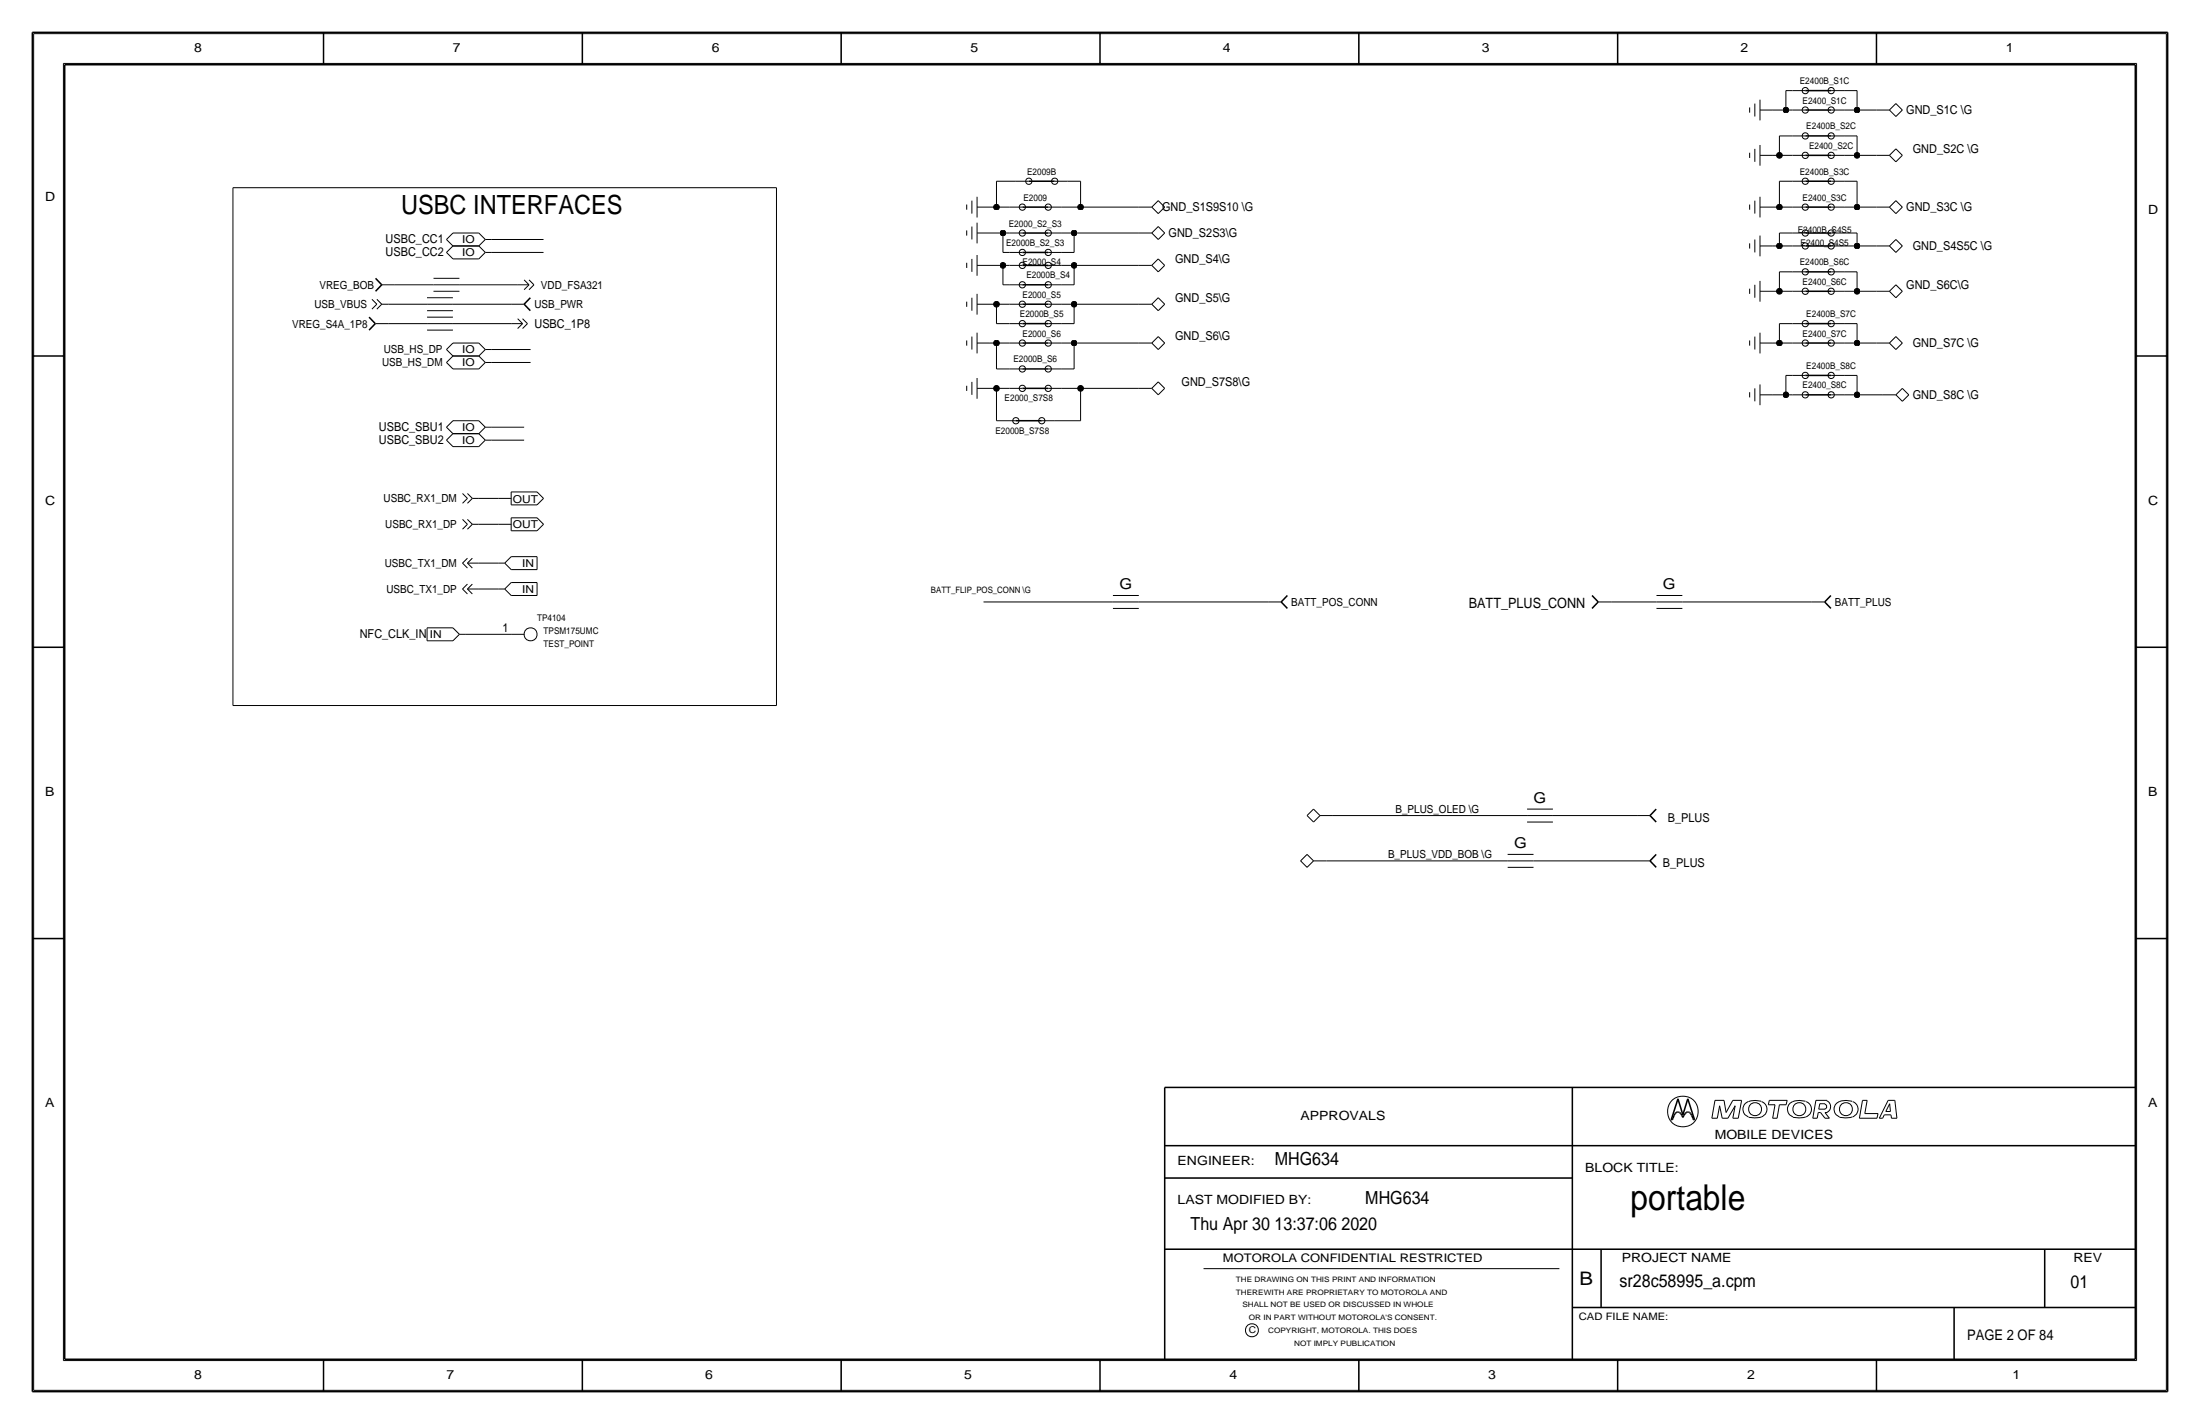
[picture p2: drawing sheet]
<svg xmlns="http://www.w3.org/2000/svg" width="432mm" height="279mm" viewBox="0 0 432 279" stroke-linecap="round" stroke-linejoin="round" font-family="sans-serif">
<g fill="none" stroke="#000" stroke-width=".2">
<path d="M6.6 6.6h418.6zM6.6 6.6v266.2zM12.4 12.4v254.6zM12.4 12.4h407zM345.4 19.6v4zM350.5 17.8v3.8zM350.5 17.8h1.3zM351.8 17.8h2.5zM359.4 17.8h2.5zM361.9 17.8h2.6zM364.5 17.8v3.8zM419.4 12.4v254.6z"/>
<path d="M425.2 6.6v266.2zM45.7 36.8h106.7zM45.7 36.8v101.6zM152.4 36.8v101.6zM190.8 39.4v2.5zM191.8 38.6v4.1zM195.6 35.6v5zM195.6 35.6h3.8zM199.4 35.6h2.5zM207 35.6h2.5zM209.6 35.6h2.5zM212.1 35.6v5z"/>
<path d="M227.3 39.4l1.3 1.2zM343.4 21.1v1zM343.4 30v1zM344.4 20.3v2.6zM344.4 29.2v2.6zM344.4 39.4v2.5zM345.4 21.6h2.6zM345.4 30.5h2.6zM345.4 28.4v4.1zM345.4 38.6v4.1zM348 21.6h2.5zM348 30.5h1.2z"/>
<path d="M349.2 35.6v5zM349.2 35.6h2.6zM349.2 26.7v3.8zM349.2 26.7h2.6zM349.3 30.5h2.5zM350.5 21.6h1.3zM351.8 35.6h2.5zM351.8 26.7h2.5zM351.8 21.6h2.5zM351.8 30.5h2.5zM359.4 35.6h2.5zM359.4 26.7h2.5z"/>
<path d="M359.4 21.6h2.5zM359.4 30.5h2.5zM361.9 35.6h2.6zM361.9 21.6h2.6zM361.9 30.5h2.6zM361.9 26.7h2.6zM364.5 35.6v5zM364.5 21.6h3.8zM364.5 30.5h3.8zM364.5 26.7v3.8zM368.3 21.6h2.5zM368.3 30.5h2.5z"/>
<path d="M370.8 21.6l1.3-1.3zM370.8 21.6l1.3 1.3zM370.8 30.5l1.3-1.3zM370.8 30.5l1.3 1.3zM372.1 20.3l1.3 1.3zM372.1 29.2l1.3 1.3zM372.1 39.4l1.3 1.2zM372.1 22.9l1.3-1.3zM372.1 31.8l1.3-1.3zM73 58.7l1 1zM74 59.7l-1 1zM74 58.7l.9 1z"/>
<path d="M74.9 59.7l-.9 1zM74.9 59.7h1.3zM74.9 55.9h2.6zM76.2 59.7h7.6zM77.5 55.9h7.6zM83.8 59.7h5.1zM83.8 58.4h5.1zM85.1 55.9h5.1zM85.1 54.6h5.1zM85.1 57.2h5.1zM87.6 49.5l1.3 1.3zM87.6 47l1.3 1.3z"/>
<path d="M87.6 47l1.3-1.3zM88.9 50.8h5.1zM88.9 48.3h5.1zM88.9 45.7h5.1zM88.9 59.7h11.4zM88.9 48.3l-1.3 1.2zM90.2 55.9h11.4zM94 48.3l1.2 1.2zM94 45.7l1.2 1.3zM95.2 49.5h1.3zM95.2 49.5l-1.2 1.3zM95.2 47h1.3z"/>
<path d="M95.2 47l-1.2 1.3zM96.5 49.5h10.2zM96.5 47h10.2zM100.3 59.7h2.6zM101.6 55.9h2.2zM102.9 54.9l.9 1zM103.8 54.9l1 1zM103.8 56.8l1-.9zM103.8 55.9l-.9 .9zM189.7 40.1v1zM189.7 45.2v1zM189.7 51.6v1z"/>
<path d="M189.7 59.2v1zM190.8 44.5v2.5zM190.8 50.8v2.5zM190.8 58.4v2.6zM191.8 40.6h2.5zM191.8 45.7h2.5zM191.8 43.7v4.1zM191.8 52.1h2.5zM191.8 50v4.1zM191.8 59.7h2.5zM191.8 57.7v4zM194.3 45.7h2.5z"/>
<path d="M194.3 52.1h2.5zM194.3 40.6h1.3zM194.3 59.7h1.3zM195.6 40.6h2.5zM195.6 59.7h2.5zM195.6 59.7v3.8zM196.8 45.7h1.3zM196.8 52.1h1.3zM196.8 45.7v3.8zM196.8 49.5h1.3zM196.8 52.1v3.8zM196.8 55.9h1.3z"/>
<path d="M198.1 55.9h2.6zM198.1 49.5h2.6zM198.1 45.7h2.6zM198.1 40.6h2.6zM198.1 52.1h2.6zM198.1 59.7h2.6zM205.7 55.9h2.6zM205.7 49.5h2.6zM205.7 45.7h2.6zM205.7 40.6h2.6zM205.7 52.1h2.6zM205.7 59.7h2.6z"/>
<path d="M208.3 59.7h2.5zM208.3 55.9h2.5zM208.3 52.1h2.5zM208.3 49.5h2.5zM208.3 45.7h2.5zM208.3 40.6h3.8zM210.8 59.7v3.8zM210.8 59.7h12.7zM210.8 52.1v3.8zM210.8 52.1h12.7zM210.8 45.7v3.8zM210.8 45.7h12.7z"/>
<path d="M212.1 40.6h11.4zM223.5 45.7h2.6zM223.5 40.6h2.6zM223.5 59.7h2.6zM223.5 52.1h2.6zM226.1 45.7l1.2-1.3zM226.1 45.7l1.2 1.3zM226.1 40.6l1.2-1.2zM226.1 40.6l1.2 1.3zM226.1 59.7l1.2-1.3zM226.1 59.7l1.2 1.3zM226.1 52.1l1.2-1.3z"/>
<path d="M226.1 52.1l1.2 1.2zM227.3 44.4l1.3 1.3zM227.3 58.4l1.3 1.3zM227.3 50.8l1.3 1.3zM227.3 47l1.3-1.3zM227.3 41.9l1.3-1.3zM227.3 53.3l1.3-1.2zM343.4 40.1v1zM343.4 47.8v1zM343.4 56.6v1.1zM344.4 47v2.5zM344.4 55.9v2.5z"/>
<path d="M345.4 40.6h2.6zM345.4 48.3h2.6zM345.4 46.2v4.1zM345.4 57.2h2.6zM345.4 55.1v4.1zM348 48.3h1.2zM348 40.6h1.2zM348 57.2h1.2zM349.2 45.7v2.6zM349.2 45.7h2.6zM349.2 53.3v3.9zM349.2 53.3h2.6z"/>
<path d="M349.3 48.3h2.5zM349.3 40.6h2.5zM349.3 57.2h2.5zM351.8 53.3h2.5zM351.8 45.7h2.5zM351.8 40.6h2.5zM351.8 48.3h2.5zM351.8 57.2h2.5zM359.4 53.3h2.5zM359.4 45.7h2.5zM359.4 40.6h2.5zM359.4 48.3h2.5z"/>
<path d="M359.4 57.2h2.5zM361.9 57.2h2.6zM361.9 48.3h2.6zM361.9 45.7h2.6zM361.9 40.6h2.6zM361.9 53.3h2.6zM364.5 40.6h3.8zM364.5 53.3v3.9zM364.5 45.7v2.6zM364.5 57.2h3.8zM364.5 48.3h3.8zM368.3 40.6h2.5z"/>
<path d="M368.3 48.3h2.5zM368.3 57.2h2.5zM370.8 40.6l1.3-1.2zM370.8 40.6l1.3 1.3zM370.8 48.3l1.3-1.3zM370.8 48.3l1.3 1.2zM370.8 57.2l1.3 1.2zM372.1 55.9l-1.3 1.3zM372.1 47l1.3 1.3zM372.1 55.9l1.3 1.3zM372.1 41.9l1.3-1.3zM372.1 58.4l1.3-1.3z"/>
<path d="M373.4 48.3l-1.3 1.2zM73.7 63.5h2.5zM76.2 63.5h7.6zM83.8 61h5.1zM83.8 63.5h5.1zM83.8 62.2h5.1zM83.8 64.8h5.1zM87.6 68.6l1.3 1.3zM87.6 71.1l1.3 1.3zM88.9 69.8h5.1zM88.9 67.3h5.1zM88.9 72.4h5.1z"/>
<path d="M88.9 63.5h11.4zM88.9 67.3l-1.3 1.3zM88.9 69.8l-1.3 1.3zM94 67.3l1.2 1.3zM94 69.8l1.2 1.3zM95.2 68.6h1.3zM95.2 68.6l-1.2 1.3zM95.2 71.1h1.3zM95.2 71.1l-1.2 1.3zM96.5 68.6h7.6zM96.5 71.1h7.6zM100.3 63.5h2.3z"/>
<path d="M101.6 62.5l1 1zM101.6 64.5l1-1zM102.6 62.5l.9 1zM102.6 64.5l.9-1zM189.7 66.8v1zM189.7 75.7v1zM190.8 66v2.6zM190.8 74.9v2.6zM191.8 67.3h2.5zM191.8 65.3v4zM191.8 76.2h2.5zM191.8 74.2v4z"/>
<path d="M194.3 67.3h1.3zM194.3 76.2h1.3zM195.6 67.3h2.5zM195.6 76.2h2.5zM195.6 63.5h2.5zM195.6 67.3v5.1zM195.6 72.4h2.5zM195.6 76.2v6.3zM198.1 72.4h2.6zM198.1 63.5h2.6zM198.1 67.3h2.6zM198.1 76.2h2.6z"/>
<path d="M205.7 72.4h2.6zM205.7 63.5h2.6zM205.7 67.3h2.6zM205.7 76.2h2.6zM208.3 76.2h3.8zM208.3 72.4h2.5zM208.3 67.3h2.5zM208.3 63.5h2.5zM210.8 67.3v5.1zM210.8 67.3h12.7zM212.1 76.2v6.3zM212.1 76.2h11.4z"/>
<path d="M223.5 67.3h2.6zM223.5 76.2h2.6zM226.1 67.3l1.2-1.3zM226.1 67.3l1.2 1.3zM226.1 76.2l1.2-1.3zM226.1 76.2l1.2 1.3zM227.3 66l1.3 1.3zM227.3 74.9l1.3 1.3zM227.3 61l1.3-1.3zM227.3 68.6l1.3-1.3zM227.3 77.5l1.3-1.3zM343.4 66.8v1z"/>
<path d="M343.4 77v1zM344.4 66v2.6zM344.4 76.2v2.5zM345.4 67.3h2.6zM345.4 65.3v4zM345.4 77.5h2.6zM345.4 75.4v4.1zM348 77.5h2.5zM348 67.3h1.2zM349.2 63.5v3.8zM349.2 63.5h2.6zM349.3 67.3h2.5z"/>
<path d="M350.5 73.7v3.8zM350.5 73.7h1.3zM350.5 77.5h1.3zM351.8 73.7h2.5zM351.8 63.5h2.5zM351.8 67.3h2.5zM351.8 77.5h2.5zM359.4 73.7h2.5zM359.4 63.5h2.5zM359.4 67.3h2.5zM359.4 77.5h2.5zM361.9 73.7h2.6z"/>
<path d="M361.9 63.5h2.6zM361.9 77.5h2.6zM361.9 67.3h2.6zM364.5 73.7v3.8zM364.5 77.5h5.1zM364.5 63.5v3.8zM364.5 67.3h3.8zM368.3 67.3h2.5zM369.6 77.5h2.5zM370.8 67.3l1.3 1.3zM372.1 66l-1.3 1.3zM372.1 66l1.3 1.3z"/>
<path d="M372.1 68.6l1.3-1.3zM372.1 77.5l1.3-1.3zM372.1 77.5l1.3 1.2zM373.4 76.2l1.2 1.3zM374.7 77.5l-1.3 1.2zM87.6 83.8l1.3 1.3zM87.6 86.4l1.3 1.2zM88.9 85.1h5.1zM88.9 82.5h5.1zM88.9 87.6h5.1zM88.9 82.5l-1.3 1.3zM88.9 85.1l-1.3 1.3z"/>
<path d="M90.8 96.8l.9 1zM91.7 97.8l-.9 1zM91.7 96.8l1 1zM92.7 97.8l-1 1zM92.7 97.8h1.3zM94 82.5l1.2 1.3zM94 85.1l1.2 1.3zM94 97.8h3.8zM95.2 83.8h1.3zM95.2 83.8l-1.2 1.3zM95.2 86.4h1.3zM95.2 86.4l-1.2 1.2z"/>
<path d="M96.5 83.8h6.4zM96.5 86.4h6.4zM97.8 97.8h2.5zM100.3 96.5h5.1zM100.3 99.1h5.1zM100.3 96.5v2.6zM105.4 96.5l1.3 1.3zM106.7 97.8l-1.3 1.3zM195.6 82.5h1.3zM196.8 82.5h2.6zM204.5 82.5h2.5zM207 82.5h5.1z"/>
<path d="M90.8 115.6l.9 .9zM90.8 110.5l.9 1zM90.8 115.6l.9-1zM90.8 110.5l.9-1zM90.8 101.9l.9 1zM91.7 115.6l1 .9zM91.7 110.5l1 1zM91.7 115.6h2.3zM91.7 115.6l1-1zM91.7 110.5h2.3zM91.7 110.5l1-1zM91.7 102.9l-.9 .9z"/>
<path d="M91.7 101.9l1 1zM92.7 102.9l-1 .9zM92.7 102.9h1.3zM94 110.5h3.8zM94 115.6h3.8zM94 102.9h3.8zM97.8 102.9h2.5zM97.8 115.6h1.3zM97.8 110.5h1.3zM99.1 115.6l1.2 1.2zM99.1 110.5l1.2 1.3zM100.3 114.3h5.1z"/>
<path d="M100.3 116.8h5.1zM100.3 109.2h5.1zM100.3 111.8h5.1zM100.3 114.3l-1.2 1.3zM100.3 109.2l-1.2 1.3zM100.3 101.6h5.1zM100.3 104.1h5.1zM100.3 101.6v2.5zM105.4 114.3v2.5zM105.4 109.2v2.6zM105.4 101.6l1.3 1.3zM106.7 102.9l-1.3 1.2z"/>
<path d="M193 118.1h25.4zM218.4 118.1h5.1zM218.4 119.4h5.1zM218.4 116.8h5.1zM223.5 118.1h25.4zM248.9 118.1h2.6zM313.7 118.1h2.5zM316.2 118.1h8.9zM325.1 118.1h5.1zM325.1 119.4h5.1zM325.1 116.8h5.1zM330.2 118.1h25.4z"/>
<path d="M355.6 118.1h2.5zM45.7 138.4h106.7zM83.8 123.2h5.1zM83.8 123.2v2.5zM83.8 125.7h5.1zM88.9 123.2l1.3 1.3zM90.2 124.5l-1.3 1.2zM90.2 124.5h1.2zM91.4 124.5h8.9zM100.3 124.5h2.6zM257.8 158.8l-1.3 1.2zM257.8 158.8l1.3 1.2z"/>
<path d="M299.7 158.8h5.1zM255.3 168.9l1.2 1.3zM256.5 167.6l1.3 1.3zM256.5 167.6l-1.2 1.3zM256.5 160l1.3 1.3zM257.8 168.9l-1.3 1.3zM257.8 168.9h2.5zM259.1 160h2.5zM259.1 160l-1.3 1.3zM260.3 168.9h35.6zM261.6 160h38.1zM295.9 168.9h5.1z"/>
<path d="M295.9 170.2h5.1zM295.9 167.6h5.1zM299.7 160h5.1zM299.7 161.3h5.1zM301 168.9h20.3zM304.8 160h16.5zM321.3 168.9h2.5zM321.3 160h2.5zM336 219.4h1.1zM336.6 215.9h1.8zM336.6 215.9l-.6 3.5zM337.5 217l-.4 2.4z"/>
<path d="M337.5 217l.5 2.4zM338 219.4h1.1zM338.4 215.9l.4 2.4zM340.1 219.4h1.1zM340.1 215.9h1.7zM340.1 215.9l-1.3 2.4zM340.6 217l-1.5 2.4zM340.6 217l-.5 2.4zM341.8 215.9l-.6 3.5zM343.1 216.2a1.6 1.6 0 0 0-1 1.5 1.6 1.6 0 0 0 1.1 1.5M345.7 216.1h-.2a4 4 0 0 0-2.3 .1M345.7 216.2a1.59 1.59 0 0 1 1.1 1.5 1.59 1.59 0 0 1-1.1 1.5l-1.4 .1-1.1-.1"/>
<path d="M347.1 216.8h1.3zM347.3 215.9l-.2 .9zM347.3 215.9h3.5zM347.9 219.4h.9zM348.4 216.8l-.5 2.6zM349.2 216.8l-.4 2.6zM349.2 216.8h1.4zM350.8 215.9l-.2 .9zM354.4 216.1a3.1 3.1 0 0 0-3.3 .7 1.62 1.62 0 0 0 .8 2.4M354.4 219.2l-1.4 .1-1.1-.1M354.5 216.2a1.59 1.59 0 0 1 1 1.5 1.59 1.59 0 0 1-1 1.5M355.8 219.4h.9z"/>
<path d="M356.4 215.9l-.6 3.5zM356.4 215.9h2.2zM356.9 218.3l-.2 1.1zM356.9 218.3h.4zM357 217.6h1.2zM357.2 216.6l-.2 1zM357.2 216.6h1zM357.3 218.3l.9 1.1zM358.1 216.7a.5 .5 0 0 1 .4 .4 .5 .5 0 0 1-.4 .5M358.2 219.4h.9zM358.2 218.3l.9 1.1zM358.2 218.3h.4z"/>
<path d="M358.5 216a1.24 1.24 0 0 1 .8 1.1 1.24 1.24 0 0 1-.8 1.2M363.5 216.1a3.1 3.1 0 0 0-3.3 .7 1.62 1.62 0 0 0 .8 2.4M363.6 219.2l-1.4 .1-1.2-.1M363.6 216.2a1.59 1.59 0 0 1 1.1 1.5 1.59 1.59 0 0 1-1.1 1.5M364.9 219.4h3.5zM365.6 215.9l-.7 3.5zM365.6 215.9h.9zM366 218.5h2.6zM366.5 215.9l-.5 2.6zM368.6 218.5l-.2 .9zM368.9 219.4h.6zM369.8 218.7h1.3z"/>
<path d="M369.8 218.7l-.3 .7zM370.1 218.1h.9zM370.6 215.9l-1.7 3.5zM370.6 215.9h1.3zM370.9 216.6l-.8 1.5zM370.9 216.6l.1 1.5zM371.1 218.7l.1 .7zM371.2 219.4h1.1zM371.9 215.9l.4 3.5zM236.2 248.9h69.9zM6.6 272.8h418.6zM12.4 267h407z"/>
<circle cx="354.3" cy="17.8" r=".61"/>
<circle cx="359.4" cy="17.8" r=".61"/>
<circle cx="201.9" cy="35.6" r=".61"/>
<circle cx="207" cy="35.6" r=".61"/>
<circle cx="354.3" cy="30.5" r=".61"/>
<circle cx="354.3" cy="35.6" r=".61"/>
<circle cx="354.3" cy="26.7" r=".61"/>
<circle cx="354.3" cy="21.6" r=".61"/>
<circle cx="359.4" cy="26.7" r=".61"/>
<circle cx="359.4" cy="21.6" r=".61"/>
<circle cx="359.4" cy="30.5" r=".61"/>
<circle cx="359.4" cy="35.6" r=".61"/>
<circle cx="200.7" cy="59.7" r=".61"/>
<circle cx="200.7" cy="55.9" r=".61"/>
<circle cx="200.7" cy="49.5" r=".61"/>
<circle cx="200.7" cy="45.7" r=".61"/>
<circle cx="200.7" cy="40.6" r=".61"/>
<circle cx="200.7" cy="52.1" r=".61"/>
<circle cx="205.7" cy="49.5" r=".61"/>
<circle cx="205.7" cy="59.7" r=".61"/>
<circle cx="205.7" cy="40.6" r=".61"/>
<circle cx="205.7" cy="52.1" r=".61"/>
<circle cx="205.7" cy="55.9" r=".61"/>
<circle cx="205.7" cy="45.7" r=".61"/>
<circle cx="354.3" cy="57.2" r=".61"/>
<circle cx="354.3" cy="45.7" r=".61"/>
<circle cx="354.3" cy="40.6" r=".61"/>
<circle cx="354.3" cy="48.3" r=".61"/>
<circle cx="354.3" cy="53.3" r=".61"/>
<circle cx="359.4" cy="53.3" r=".61"/>
<circle cx="359.4" cy="45.7" r=".61"/>
<circle cx="359.4" cy="57.2" r=".61"/>
<circle cx="359.4" cy="40.6" r=".61"/>
<circle cx="359.4" cy="48.3" r=".61"/>
<circle cx="200.7" cy="72.4" r=".61"/>
<circle cx="200.7" cy="63.5" r=".61"/>
<circle cx="200.7" cy="67.3" r=".61"/>
<circle cx="200.7" cy="76.2" r=".61"/>
<circle cx="205.7" cy="63.5" r=".61"/>
<circle cx="205.7" cy="72.4" r=".61"/>
<circle cx="205.7" cy="76.2" r=".61"/>
<circle cx="205.7" cy="67.3" r=".61"/>
<circle cx="354.3" cy="63.5" r=".61"/>
<circle cx="354.3" cy="67.3" r=".61"/>
<circle cx="354.3" cy="73.7" r=".61"/>
<circle cx="354.3" cy="77.5" r=".61"/>
<circle cx="359.4" cy="73.7" r=".61"/>
<circle cx="359.4" cy="63.5" r=".61"/>
<circle cx="359.4" cy="67.3" r=".61"/>
<circle cx="359.4" cy="77.5" r=".61"/>
<circle cx="199.4" cy="82.6" r=".61"/>
<circle cx="204.5" cy="82.6" r=".61"/>
<circle cx="104.1" cy="124.5" r="1.28"/>
<circle cx="330.3" cy="218.1" r="3"/>
<circle cx="344.5" cy="217.6" r="1.28"/>
<circle cx="353.2" cy="217.6" r="1.28"/>
<circle cx="362.3" cy="217.6" r="1.28"/>
<circle cx="245.7" cy="261" r="1.28"/>
</g>
<g fill="#000" stroke="#000" stroke-width=".2">
<circle cx="349.2" cy="30.5" r=".56"/>
<circle cx="350.5" cy="21.6" r=".56"/>
<circle cx="364.5" cy="21.6" r=".56"/>
<circle cx="364.5" cy="30.5" r=".56"/>
<circle cx="195.6" cy="40.6" r=".56"/>
<circle cx="195.6" cy="59.7" r=".56"/>
<circle cx="196.8" cy="45.7" r=".56"/>
<circle cx="196.8" cy="52.1" r=".56"/>
<circle cx="210.8" cy="45.7" r=".56"/>
<circle cx="210.8" cy="52.1" r=".56"/>
<circle cx="210.8" cy="59.7" r=".56"/>
<circle cx="212.1" cy="40.6" r=".56"/>
<circle cx="349.2" cy="57.1" r=".56"/>
<circle cx="349.2" cy="40.6" r=".56"/>
<circle cx="349.2" cy="48.3" r=".56"/>
<circle cx="364.5" cy="40.6" r=".56"/>
<circle cx="364.5" cy="48.3" r=".56"/>
<circle cx="364.5" cy="57.1" r=".56"/>
<circle cx="195.6" cy="67.3" r=".56"/>
<circle cx="195.6" cy="76.2" r=".56"/>
<circle cx="210.8" cy="67.3" r=".56"/>
<circle cx="212.1" cy="76.2" r=".56"/>
<circle cx="349.2" cy="67.3" r=".56"/>
<circle cx="350.5" cy="77.5" r=".56"/>
<circle cx="364.5" cy="67.3" r=".56"/>
<circle cx="364.5" cy="77.5" r=".56"/>
</g>
<g fill="none" stroke="#000" stroke-width=".3">
<path d="M6.3 6.4v266.7zM6.4 6.4h419zM12.7 12.7h406.4zM12.7 12.7v254zM63.5 6.4v6.3zM114.3 6.4v6.3zM165.1 6.4v6.3zM215.9 6.3v6.4zM266.7 6.4v6.3zM317.5 6.4v6.3zM354.3 17.8h5.1zM368.3 6.4v6.3z"/>
<path d="M419.1 12.7v254zM425.4 6.4v266.7zM201.9 35.6h5.1zM354.3 35.6h5.1zM354.3 26.7h5.1zM354.3 21.6h5.1zM354.3 30.5h5.1zM73.7 54.6l1.2 1.3zM74.9 55.9l-1.2 1.3zM102.9 59.7l1.2 1.3zM104.1 58.4l-1.2 1.3zM200.7 55.9h5z"/>
<path d="M200.7 49.5h5zM200.7 45.7h5zM200.7 40.6h5zM200.7 52.1h5zM200.7 59.7h5zM354.3 53.3h5.1zM354.3 45.7h5.1zM354.3 40.6h5.1zM354.3 48.3h5.1zM354.3 57.2h5.1zM6.3 69.8h6.4zM72.4 62.2l1.3 1.3z"/>
<path d="M73.7 63.5l-1.3 1.3zM200.7 72.4h5zM200.7 63.5h5zM200.7 67.3h5zM200.7 76.2h5zM354.3 73.7h5.1zM354.3 63.5h5.1zM354.3 67.3h5.1zM354.3 77.5h5.1zM419.1 69.8h6.3zM199.4 82.5h5.1zM251.5 118.1l1.2 1.3z"/>
<path d="M252.7 116.8l-1.2 1.3zM312.5 116.8l1.2 1.3zM313.7 118.1l-1.2 1.3zM358.1 118.1l1.3 1.3zM359.4 116.8l-1.3 1.3zM6.3 127h6.4zM419.1 127h6.3zM325.1 158.8l-1.3 1.2zM323.8 168.9l1.3 1.3zM323.8 160l1.3 1.3zM325.1 167.6l-1.3 1.3zM6.3 184.1h6.4z"/>
<path d="M419.1 184.1h6.3zM228.6 213.4v53.3zM228.6 213.4h190.5zM308.6 213.4v53.3zM328 219.7h.2zM328.4 219.4l-.2 .3zM328.6 218.8l-.2 .6zM328.8 218.5l-.2 .3zM329 218.3l.2-.1zM329 218.3l-.2 .2zM329.2 218.2h.2zM329.3 215.6l-1.3 4.1z"/>
<path d="M329.3 215.6l1 3.1zM329.4 218.2l.2 .1zM329.6 218.3l.3 .2zM329.9 218.5l.2 .3zM330.1 218.8l.2 .5zM330.5 218.8l-.2 .5zM330.8 218.5l-.3 .3zM331 218.3l-.2 .2zM331 218.3l.2-.1zM331.2 218.2h.2zM331.3 215.6l1.3 4.1zM331.3 215.6l-1 3.1z"/>
<path d="M331.4 218.2l.2 .1zM331.6 218.3l.2 .2zM331.8 218.5l.2 .3zM332 218.8l.3 .6zM332.3 219.4l.1 .3zM332.4 219.7h.2zM228.6 231.1h80zM228.6 224.8h190.5zM228.6 245.1h190.5zM308.6 256.5h110.5zM314.2 245.1v11.4zM383.5 256.5v10.2z"/>
<path d="M401.3 245.1v11.4zM6.4 273h419zM12.7 266.7h406.4zM63.5 266.7v6.4zM114.3 266.7v6.4zM165.1 266.7v6.4zM215.9 266.7v6.3zM266.7 266.7v6.4zM317.5 266.7v6.4zM368.3 266.7v6.4z"/>
</g>
<text font-size="7" x="320" y="237.5">portable</text>
<text font-size="5.2" x="78.7" y="41.9">USBC INTERFACES</text>
<text font-size="3.7" x="310" y="252.1">B</text>
<g font-size="3.5">
<text x="250.2" y="228.6">MHG634</text>
<text x="268" y="236.2">MHG634</text>
<text x="233.7" y="241.3">Thu Apr 30 13:37:06 2020</text>
<text x="317.9" y="252.6">sr28c58995_a.cpm</text>
<text x="406.4" y="252.7">01</text>
</g>
<g font-size="2.9">
<text x="219.7" y="115.6">G</text>
<text x="326.4" y="115.6">G</text>
<text x="301" y="157.5">G</text>
<text x="297.2" y="166.4">G</text>
<text x="386.1" y="262.9">PAGE 2 OF 84</text>
</g>
<text font-size="2.8" x="288.3" y="119.4">BATT_PLUS_CONN</text>
<g font-size="2.5">
<text x="38.1" y="10.2">8</text>
<text x="88.9" y="10.2">7</text>
<text x="139.7" y="10.2">6</text>
<text x="190.5" y="10.2">5</text>
<text x="240" y="10.2">4</text>
<text x="290.8" y="10.2">3</text>
<text x="341.6" y="10.2">2</text>
<text x="393.7" y="10.2">1</text>
<text x="8.9" y="39.4">D</text>
<text x="421.6" y="41.9">D</text>
<text x="8.9" y="99.1">C</text>
<text x="421.6" y="99.1">C</text>
<text x="8.9" y="156.2">B</text>
<text x="421.6" y="156.2">B</text>
<text x="8.9" y="217.2">A</text>
<text x="255.3" y="219.7">APPROVALS</text>
<text x="421.6" y="217.2">A</text>
<text x="336.5" y="223.5">MOBILE DEVICES</text>
<text x="231.1" y="228.6">ENGINEER:</text>
<text x="311.1" y="229.9">BLOCK TITLE:</text>
<text x="231.1" y="236.2">LAST MODIFIED BY:</text>
<text x="318.3" y="247.5">PROJECT NAME</text>
<text x="407" y="247.6">REV</text>
<text x="38.1" y="270.5">8</text>
<text x="87.6" y="270.5">7</text>
<text x="138.4" y="270.5">6</text>
<text x="189.2" y="270.5">5</text>
<text x="241.3" y="270.5">4</text>
<text x="292.1" y="270.5">3</text>
<text x="342.9" y="270.5">2</text>
<text x="395" y="270.5">1</text>
</g>
<g font-size="2.4">
<text x="374.1" y="22.4">GND_S1C \G</text>
<text x="375.4" y="30">GND_S2C \G</text>
<text x="228.1" y="41.4">GND_S1S9S10 \G</text>
<text x="374.1" y="41.4">GND_S3C \G</text>
<text x="75.7" y="47.8">USBC_CC1</text>
<text x="229.4" y="46.5">GND_S2S3\G</text>
<text x="75.7" y="50.3">USBC_CC2</text>
<text x="230.6" y="51.6">GND_S4\G</text>
<text x="375.4" y="49">GND_S4S5C \G</text>
<text x="230.6" y="59.2">GND_S5\G</text>
<text x="374.1" y="56.6">GND_S6C\G</text>
<text x="104.9" y="64.3">USBC_1P8</text>
<text x="230.6" y="66.8">GND_S6\G</text>
<text x="375.4" y="68.1">GND_S7C \G</text>
<text x="231.9" y="75.7">GND_S7S8\G</text>
<text x="375.4" y="78.2">GND_S8C \G</text>
<text x="74.4" y="87.1">USBC_SBU2</text>
<text x="74.4" y="84.6">USBC_SBU1</text>
<text x="70.6" y="125.2">NFC_CLK_IN</text>
<text x="98.6" y="124">1</text>
<text x="327.4" y="161.3">B_PLUS</text>
<text x="326.4" y="170.2">B_PLUS</text>
</g>
<text font-size="2.3" x="240" y="247.6">MOTOROLA CONFIDENTIAL RESTRICTED</text>
<g font-size="2.2">
<text x="62.7" y="56.6">VREG_BOB</text>
<text x="106.2" y="56.6">VDD_FSA321</text>
<text x="57.3" y="64.3">VREG_S4A_1P8</text>
<text x="61.7" y="60.4">USB_VBUS</text>
<text x="104.9" y="60.4">USB_PWR</text>
<text x="75" y="71.8">USB_HS_DM</text>
<text x="75.3" y="69.3">USB_HS_DP</text>
<text x="75.3" y="98.6">USBC_RX1_DM</text>
<text x="75.6" y="103.6">USBC_RX1_DP</text>
<text x="75.5" y="111.3">USBC_TX1_DM</text>
<text x="75.8" y="116.3">USBC_TX1_DP</text>
<text x="253.4" y="118.8">BATT_POS_CONN</text>
<text x="360.1" y="118.8">BATT_PLUS</text>
<text x="273.9" y="159.5">B_PLUS_OLED \G</text>
<text x="272.4" y="168.4">B_PLUS_VDD_BOB \G</text>
</g>
<g font-size="2.1">
<text x="90.7" y="47.7">IO</text>
<text x="90.7" y="50.2">IO</text>
<text x="90.7" y="69.3">IO</text>
<text x="90.7" y="71.8">IO</text>
<text x="90.7" y="84.5">IO</text>
<text x="90.7" y="87.1">IO</text>
<text x="100.7" y="98.6">OUT</text>
<text x="100.7" y="103.7">OUT</text>
<text x="102.5" y="111.2">IN</text>
<text x="102.5" y="116.3">IN</text>
<text x="84.4" y="125.2">IN</text>
</g>
<text font-size="2" x="309.9" y="259.1">CAD FILE NAME:</text>
<g font-size="1.8">
<text x="353.3" y="16.5">E2400B_S1C</text>
<text x="353.8" y="20.3">E2400_S1C</text>
<text x="354.5" y="25.4">E2400B_S2C</text>
<text x="355.1" y="29.2">E2400_S2C</text>
<text x="201.6" y="34.3">E2009B</text>
<text x="353.3" y="34.3">E2400B_S3C</text>
<text x="200.9" y="39.4">E2009</text>
<text x="353.8" y="39.4">E2400_S3C</text>
<text x="198" y="44.5">E2000_S2_S3</text>
<text x="352.9" y="45.7">E2400B_S4S5</text>
<text x="197.5" y="48.3">E2000B_S2_S3</text>
<text x="200.7" y="52.1">E2000_S4</text>
<text x="353.3" y="52.1">E2400B_S6C</text>
<text x="353.4" y="48.3">E2400_S4S5</text>
<text x="200.7" y="58.4">E2000_S5</text>
<text x="201.4" y="54.6">E2000B_S4</text>
<text x="353.8" y="55.9">E2400_S6C</text>
<text x="200.2" y="62.2">E2000B_S5</text>
<text x="354.5" y="62.2">E2400B_S7C</text>
<text x="198.9" y="71.1">E2000B_S6</text>
<text x="200.7" y="66">E2000_S6</text>
<text x="353.8" y="66">E2400_S7C</text>
<text x="353.8" y="76.2">E2400_S8C</text>
<text x="354.5" y="72.4">E2400B_S8C</text>
<text x="197.2" y="78.7">E2000_S7S8</text>
<text x="195.4" y="85.1">E2000B_S7S8</text>
<text x="105.4" y="121.9">TP4104</text>
<text x="106.7" y="124.5">TPSM175UMC</text>
<text x="106.7" y="127">TEST_POINT</text>
<text x="245.1" y="261.6">C</text>
</g>
<text font-size="1.7" x="182.7" y="116.3">BATT_FLIP_POS_CONN \G</text>
<g font-size="1.5">
<text x="242.6" y="251.5">THE DRAWING ON THIS PRINT AND INFORMATION</text>
<text x="242.6" y="254">THEREWITH ARE PROPRIETARY TO MOTOROLA AND</text>
<text x="243.8" y="256.5">SHALL NOT BE USED OR DISCUSSED IN WHOLE</text>
<text x="245.1" y="259.1">OR IN PART WITHOUT MOTOROLA'S CONSENT.</text>
<text x="248.9" y="261.6">COPYRIGHT, MOTOROLA. THIS DOES</text>
<text x="254" y="264.2">NOT IMPLY PUBLICATION</text>
</g>
</svg>
